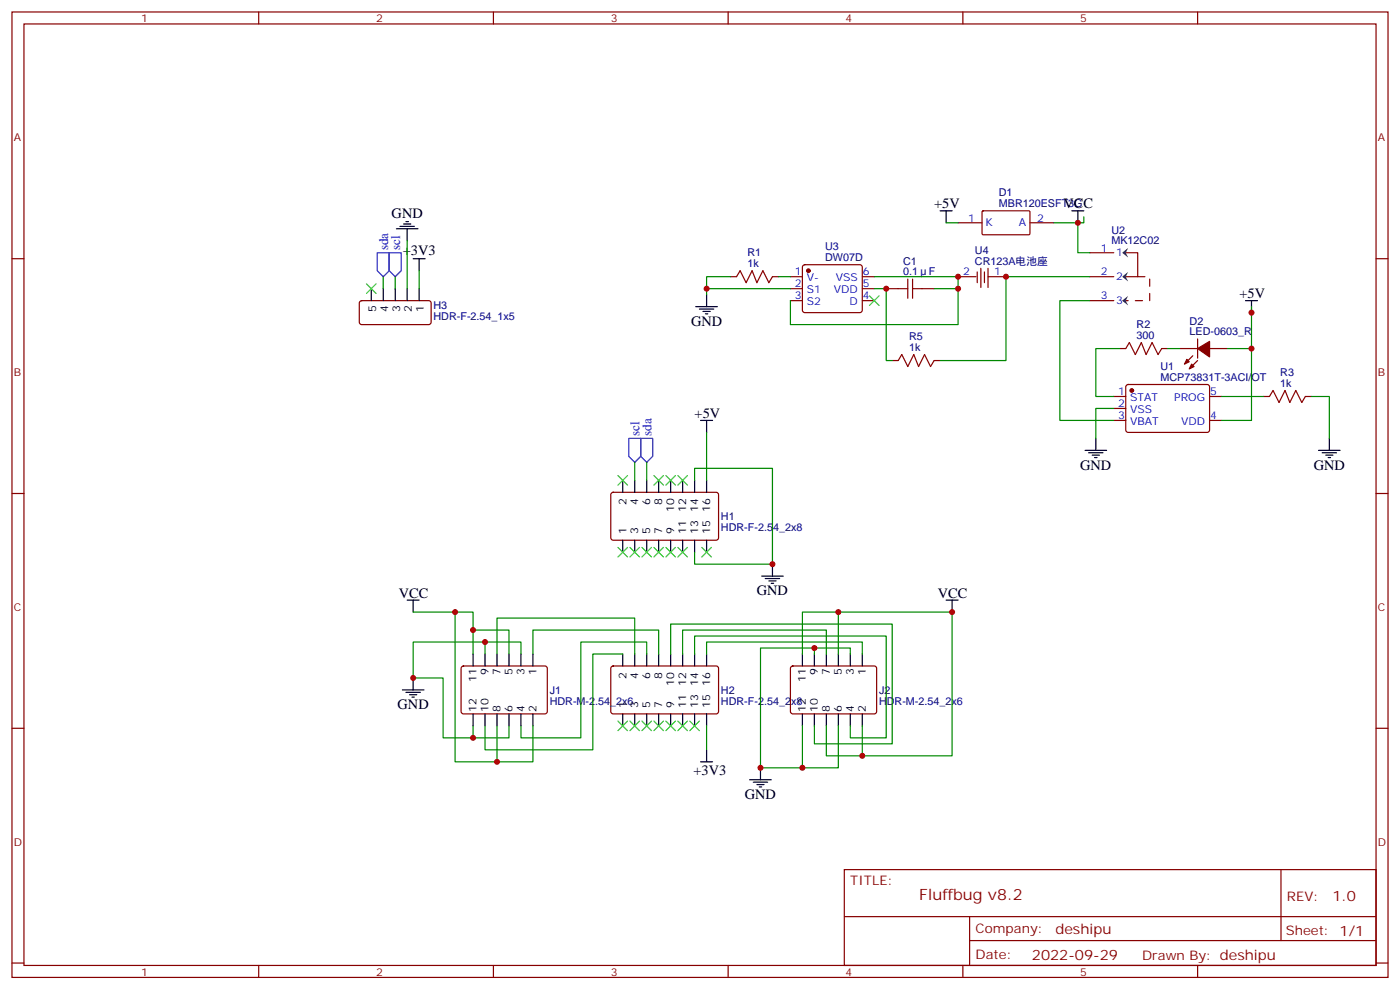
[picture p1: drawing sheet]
<svg xmlns="http://www.w3.org/2000/svg" width="412mm" height="292mm" viewBox="0 0 412 292" stroke-linecap="round" stroke-linejoin="round" font-family="sans-serif">
<g fill="none" stroke="#870000" stroke-width=".35">
<path d="M3.5 3.5h405.4v284.4h-405.4zM7.1 7.1h398.2v277.2h-398.2zM76.2 3.5v3.6M145.3 3.5v3.6M214.5 3.5v3.6M283.6 3.5v3.6M352.8 3.5v3.6M3.5 76.2h3.6M321 74.4h7.1M331.6 74.4h3.5v7.1h-3.5M405.3 76.2h3.6M321 81.5h7.1"/>
<path d="M321 88.5h7.1M328.1 116.8h3.5M331.8 113.4l.5-.2 23.6 .1 .4 .6-.1 13-.6 .5-23.6-.1-.4-.7v-12.7zM356.3 116.8h3.5M328.1 120.3h3.5M328.1 123.8h3.5M356.3 123.8h3.5M3.5 145.3h3.6M405.3 145.3h3.6M3.5 214.5h3.6M405.3 214.5h3.6M248.7 256.1h156.6v28.2h-156.6z"/>
<path d="M377.3 256.1v20.9M248.7 270h156.5M285.6 277h119.6M285.6 270v14.1M3.5 283.6h3.6M76.2 284.3v3.6M145.3 284.3v3.6M214.5 284.3v3.6M283.6 284.3v3.6M352.8 284.3v3.6M405.3 283.6h3.6"/>
</g>
<circle cx="333.4" cy="115" r=".53" fill="#870000" stroke="#870000" stroke-width=".35"/>
<path d="M335.1 81.5h3.6v7h-7.1" fill="none" stroke="#870000" stroke-width=".35" stroke-dasharray="2.1 2.1"/>
<g fill="#333">
<path d="M330.6 81.5l1.7-1.4-.7 1.4 .7 1.4z"/>
<path d="M330.6 88.5l1.7-1.4-.7 1.4 .7 1.5z"/>
<path d="M330.6 74.4l1.7-1.4-.7 1.4 .7 1.4z"/>
</g>
<g fill="none" stroke="#870000" stroke-width=".35">
<path d="M236.6 78.2l.5-.2h16.2l.5 .2 .2 .5v12.7l-.2 .5-.5 .2h-16.2l-.5-.3-.2-.4v-12.7zM282.2 65.6h7.1M288.9 79v5.7M289.3 62.3l.3-.2h13.6l.2 .3-.1 6.6-.3 .1h-13.5l-.2-.3zM291 79v5.7M303.4 65.6h7M106.1 88.8l.4-.3 20.1 .1 .4 .7-.1 5.9-.6 .4-20-.1-.5-.6v-5.6zM215.2 81.5h1.8l1-1.8 1.8 3.6 1.7-3.6 1.5 3.6 1.7-3.6 1.8 3.6 1-1.8h1.8M232.8 81.5h3.6M232.8 85h3.6M232.8 88.5h3.6M254 81.5h3.5"/>
<path d="M254 85h3.5M254 88.5h3.5M261.1 85h6.3M267.4 82.2v5.6M268.8 85h6.4M268.8 82.2v5.6M282.2 81.5h5.3M287.9 80.1v3.2M290 80.1v3.2M291 81.5h5.3M262.8 106.2h1.8l1-1.8 1.8 3.6 1.8-3.6 1.4 3.6 1.7-3.6 1.8 3.6 1.1-1.8h1.7M329.8 102.7h1.8l1.1-1.8 1.7 3.5 1.8-3.5 1.4 3.5 1.8-3.5 1.7 3.5 1.1-1.7h1.8"/>
<path d="M347.5 102.7h5.3M356.3 102.7h5.3M372.2 116.8h1.7l1.1-1.8 1.8 3.5 1.7-3.5 1.4 3.5 1.8-3.5 1.8 3.5 1-1.7h1.8M180.2 145.2l.4-.2h30.6l.5 .7-.1 13-.6 .4-30.7-.1-.4-.6v-12.7zM136.1 196.4l.4-.3 24.3 .1 .4 .6v13l-.7 .5-24.2-.1-.5-.6v-12.8zM180.2 196.4l.4-.3 30.6 .1 .5 .6-.1 13-.6 .5-30.7-.1-.4-.6v-12.8zM233.1 196.4l.4-.3 24.3 .1 .4 .6v13l-.7 .5-24.2-.1-.5-.6v-12.8z"/>
</g>
<g fill="#870000" stroke="#870000" stroke-width=".35">
<path d="M352.8 102.7l3.5-2.2v4.6z"/>
<path d="M352.8 99.8v5.7z"/>
<path d="M351.4 107.6l1.4-1.4z"/>
<path d="M351.4 104.8l-1.4 1.4z"/>
<path d="M351 107.2l.7 .8-1.4 .7z"/>
<path d="M349.6 105.8l.7 .7-1.4 .7z"/>
<circle cx="238.1" cy="79.7" r=".53"/>
</g>
<g fill="none" stroke="#000" stroke-width=".35">
<path d="M116.8 67.4h6.3M117.8 66.7h4.3M118.9 66h2.1M119.6 65.3h.7M119.9 67.4v3.5M121.7 76.2h3.5M123.5 76.2v3.5M276.9 62.1h3.6M278.7 62.1v3.5M315.7 62.1h3.6M317.5 62.1v3.5M109.4 85v3.5"/>
<path d="M112.9 85v3.5M116.4 85v3.5M119.9 85v3.5M123.5 85v3.5M205 90.3h6.3M206 91h4.3M207.1 91.7h2.1M207.8 92.4h.7M208.1 86.8v3.5M366.9 88.5h3.5M368.7 88.5v3.6M206.4 123.8h3.5"/>
<path d="M208.1 123.8v3.6M319.6 132.6h6.4M320.7 133.3h4.2M321.7 134.1h2.1M322.4 134.8h.7M322.8 129.1v3.5M388.4 132.6h6.4M389.5 133.3h4.2M390.5 134.1h2.1M391.2 134.8h.7M391.6 129.1v3.5M183.4 141.5v3.5"/>
<path d="M183.4 159.1v3.5M187 141.5v3.5M187 159.1v3.5M190.5 141.5v3.5M190.5 159.1v3.5M194 141.5v3.5M194 159.1v3.5M197.6 141.5v3.5M197.6 159.1v3.5M201.1 141.5v3.5M201.1 159.1v3.5M204.6 141.5v3.5"/>
<path d="M204.6 159.1v3.5M208.1 141.5v3.5M208.1 159.1v3.5M119.9 176.7h3.6M121.7 176.7v3.6M224.4 169.7h6.3M225.4 170.4h4.3M226.5 171.1h2.1M227.2 171.8h.7M227.5 166.2v3.5M278.7 176.7h3.5M280.5 176.7v3.6"/>
<path d="M121.7 199.7v3.5M139.3 192.6v3.5M142.9 192.6v3.5M146.4 192.6v3.5M149.9 192.6v3.5M153.5 192.6v3.5M157 192.6v3.5M183.4 192.6v3.5M187 192.6v3.5M190.5 192.6v3.5M194 192.6v3.5M197.6 192.6v3.5"/>
<path d="M201.1 192.6v3.5M204.6 192.6v3.5M208.1 192.6v3.5M236.4 192.6v3.5M239.9 192.6v3.5M243.4 192.6v3.5M246.9 192.6v3.5M250.5 192.6v3.5M254 192.6v3.5M118.5 203.2h6.4M119.6 203.9h4.2M120.6 204.6h2.2"/>
<path d="M121.4 205.3h.7M139.3 210.3v3.5M142.9 210.3v3.5M146.4 210.3v3.5M149.9 210.3v3.5M153.5 210.3v3.5M157 210.3v3.5M183.4 210.3v3.5M187 210.3v3.5M190.5 210.3v3.5M194 210.3v3.5M197.6 210.3v3.5"/>
<path d="M201.1 210.3v3.5M204.6 210.3v3.5M208.1 210.3v3.5M236.4 210.3v3.5M239.9 210.3v3.5M243.4 210.3v3.5M246.9 210.3v3.5M250.5 210.3v3.5M254 210.3v3.5M206.4 224.4h3.5M208.1 220.8v3.6M220.8 229.7h6.4"/>
<path d="M221.9 230.4h4.2M223 231.1h2.1M223.7 231.8h.7M224 226.1v3.6"/>
</g>
<g fill="none" stroke="#008700" stroke-width=".35">
<path d="M119.9 70.9v14.1M123.5 79.7v5.3M278.7 65.6h3.5M310.4 65.6h7.1M319.3 63.9v1.7h-1.8v8.8h3.5M112.9 81.5v3.5M116.4 81.5v3.5M215.2 81.5h-7.1v3.5M229.3 81.5h3.5M232.8 85h-24.7v1.8M257.5 81.5h24.7v3.5h-7M257.5 85h3.6v21.2h1.7"/>
<path d="M282.2 85v10.6h-49.4v-7.1M321 81.5h-24.7v24.7h-19.4M321 88.5h-8.8v35.3h15.9M368.7 90.3v12.4M329.8 102.7h-7v14.1h5.3M344 102.7h3.5M359.8 116.8h12.4M361.6 102.7h7.1v21.1h-8.9M386.3 116.8h5.3v12.3M187 136.2v5.3M190.5 136.2v5.3M208.1 127.4v14.1"/>
<path d="M328.1 120.3h-5.3v8.8M204.6 141.5v-3.6h22.9v28.3h-22.9v-3.6M121.7 180.3h17.6v12.3M134.1 180.3v44.1h12.3v-10.6M139.3 185.6h10.6v7M142.9 189.1v3.5M146.4 192.6v-10.6h40.6v10.6M153.5 192.6v-3.5h-31.8v10.6h8.8v17.6h19.4v-3.5M157 192.6v-7h37v7M183.4 192.6h-8.8v28.2h-31.7v-7M190.5 192.6v-3.5h-19.4v28.2h-17.6v-3.5M197.6 192.6v-8.8h65.2v35.3h-22.9v-5.3"/>
<path d="M201.1 192.6v-7h42.3v7M204.6 192.6v-5.3h56.5v30h-10.6v-3.5M208.1 192.6v-3.5h45.9v3.5M239.9 192.6v-1.7h-15.9v35.2h22.9v-12.3M239.9 190.9h10.6v1.7M246.9 192.6v-12.3h33.6v42.3h-26.5v-8.8M246.9 180.3h-10.5v12.3M139.3 213.8v3.5M157 213.8v10.6h-10.6M208.1 213.8v7M236.4 213.8v12.3M243.4 213.8v8.8h10.6"/>
</g>
<g fill="none" stroke="#3c3" stroke-width=".35">
<path d="M107.9 83.6l2.9 2.8M110.8 83.6l-2.9 2.8M256.1 87.1l2.8 2.9M258.9 87.1l-2.8 2.9M182 140.1l2.9 2.8M184.9 140.1l-2.9 2.8M192.6 140.1l2.8 2.8M195.4 140.1l-2.8 2.8M196.1 140.1l2.9 2.8M199 140.1l-2.9 2.8M199.7 140.1l2.8 2.8M202.5 140.1l-2.8 2.8"/>
<path d="M182 161.2l2.9 2.8M184.9 161.2l-2.9 2.8M185.6 161.2l2.8 2.8M188.4 161.2l-2.8 2.8M189.1 161.2l2.8 2.8M191.9 161.2l-2.8 2.8M192.6 161.2l2.8 2.8M195.4 161.2l-2.8 2.8M196.1 161.2l2.9 2.8M199 161.2l-2.9 2.8M199.7 161.2l2.8 2.8M202.5 161.2l-2.8 2.8"/>
<path d="M206.7 161.2l2.8 2.8M209.5 161.2l-2.8 2.8M182 212.4l2.9 2.8M184.9 212.4l-2.9 2.8M185.6 212.4l2.8 2.8M188.4 212.4l-2.8 2.8M189.1 212.4l2.8 2.8M191.9 212.4l-2.8 2.8M192.6 212.4l2.8 2.8M195.4 212.4l-2.8 2.8M196.1 212.4l2.9 2.8M199 212.4l-2.9 2.8"/>
<path d="M199.7 212.4l2.8 2.8M202.5 212.4l-2.8 2.8M203.2 212.4l2.8 2.8M206 212.4l-2.8 2.8"/>
</g>
<path d="M111.1 74.4h3.6v5.3l-1.8 1.8-1.8-1.8zM114.7 74.4h3.5v5.3l-1.8 1.8-1.7-1.8zM185.2 129.1h3.5v5.3l-1.7 1.8-1.8-1.8zM188.7 129.1h3.6v5.3l-1.8 1.8-1.8-1.8z" fill="none" stroke="#00f" stroke-width=".35"/>
<g fill="#c00">
<circle cx="282.2" cy="81.5" r=".88"/>
<circle cx="208.1" cy="85" r=".88"/>
<circle cx="282.2" cy="85" r=".88"/>
<circle cx="261.1" cy="85" r=".88"/>
<circle cx="296.3" cy="81.5" r=".88"/>
<circle cx="317.5" cy="65.6" r=".88"/>
<circle cx="368.7" cy="102.7" r=".88"/>
<circle cx="368.7" cy="92.1" r=".88"/>
<circle cx="227.5" cy="166.2" r=".88"/>
<circle cx="121.7" cy="199.7" r=".88"/>
<circle cx="142.9" cy="189.1" r=".88"/>
<circle cx="139.3" cy="217.3" r=".88"/>
<circle cx="134.1" cy="180.3" r=".88"/>
<circle cx="146.4" cy="224.4" r=".88"/>
<circle cx="280.5" cy="180.3" r=".88"/>
<circle cx="254" cy="222.6" r=".88"/>
<circle cx="246.9" cy="180.3" r=".88"/>
<circle cx="239.9" cy="190.9" r=".88"/>
<circle cx="236.4" cy="226.1" r=".88"/>
<circle cx="224" cy="226.1" r=".88"/>
<circle cx="139.3" cy="185.6" r=".88"/>
</g>
<text font-size="4.6" fill="#800" x="270.8" y="265.1">Fluffbug v8.2</text>
<g font-size="4.2">
<text x="115.4" y="64.1">GND</text>
<text x="275.2" y="61.4">+5V</text>
<text x="313.3" y="61.4">VCC</text>
<text x="118.6" y="75">+3V3</text>
<text x="365.1" y="87.8">+5V</text>
<text x="203.6" y="96">GND</text>
<text x="204.6" y="123.1">+5V</text>
<text x="318.2" y="138.3">GND</text>
<text x="387" y="138.3">GND</text>
<text x="117.5" y="176">VCC</text>
<text x="223" y="175.3">GND</text>
<text x="276.2" y="176">VCC</text>
<text x="117.1" y="208.8">GND</text>
<text x="204.3" y="228.2">+3V3</text>
<text x="219.4" y="235.3">GND</text>
</g>
<g font-size="4.2" fill="#800">
<text x="392.5" y="265.4">1.0</text>
<text x="310.9" y="274.9">deshipu</text>
<text x="304" y="282.7">2022-09-29</text>
</g>
<g font-size="3.9" fill="#00f">
<text x="114.3" y="73.7" transform="rotate(-90 114.3 73.7)">sda</text>
<text x="117.9" y="73.7" transform="rotate(-90 117.9 73.7)">scl</text>
<text x="188.4" y="128.4" transform="rotate(-90 188.4 128.4)">scl</text>
<text x="191.9" y="128.4" transform="rotate(-90 191.9 128.4)">sda</text>
</g>
<g font-size="3.9" fill="#800">
<text x="250.5" y="260.7">TITLE:</text>
<text x="379.1" y="265.4">REV:</text>
<text x="287.4" y="274.9">Company:</text>
<text x="378.7" y="275.5">Sheet: 1/1</text>
<text x="287.4" y="282.6">Date:</text>
<text x="336.4" y="282.7">Drawn By: deshipu</text>
</g>
<g font-size="3.2" fill="#800">
<text x="41.6" y="6.5">1</text>
<text x="110.8" y="6.5">2</text>
<text x="179.9" y="6.5">3</text>
<text x="249.1" y="6.5">4</text>
<text x="318.2" y="6.5">5</text>
<text x="4.1" y="41.6">A</text>
<text x="405.9" y="41.6">A</text>
<text x="4.1" y="110.8">B</text>
<text x="405.9" y="110.8">B</text>
<text x="4.1" y="179.9">C</text>
<text x="405.9" y="179.9">C</text>
<text x="4.1" y="249.1">D</text>
<text x="405.9" y="249.1">D</text>
<text x="41.6" y="287.3">1</text>
<text x="110.8" y="287.3">2</text>
<text x="179.9" y="287.3">3</text>
<text x="249.1" y="287.3">4</text>
<text x="318.2" y="287.3">5</text>
</g>
<g font-size="3.2" fill="#000080">
<text x="294.2" y="57.9">D1</text>
<text x="294.2" y="61">MBR120ESFT3G</text>
<text x="327.4" y="72">MK12C02</text>
<text x="327.4" y="68.8">U2</text>
<text x="220.1" y="75.5">R1</text>
<text x="243.1" y="76.9">DW07D</text>
<text x="243.1" y="73.7">U3</text>
<text x="266" y="78">C1</text>
<text x="287.2" y="78">CR123A电池座</text>
<text x="287.2" y="74.7">U4</text>
<text x="220.1" y="78.7">1k</text>
<text x="266" y="81.1">0.1</text>
<text x="273.6" y="81.1">F</text>
<text x="127.7" y="94.3">HDR-F-2.54_1x5</text>
<text x="127.7" y="91.1">H3</text>
<text x="350.4" y="95.6">D2</text>
<text x="267.8" y="100.2">R5</text>
<text x="334.8" y="99.8">300</text>
<text x="334.8" y="96.7">R2</text>
<text x="350.4" y="98.8">LED-0603_R</text>
<text x="267.8" y="103.4">1k</text>
<text x="341.9" y="112.2">MCP73831T-3ACI/OT</text>
<text x="341.9" y="109">U1</text>
<text x="377.1" y="113.9">1k</text>
<text x="377.1" y="110.8">R3</text>
<text x="212.4" y="153.2">H1</text>
<text x="212.4" y="156.4">HDR-F-2.54_2x8</text>
<text x="161.9" y="207.5">HDR-M-2.54_2x6</text>
<text x="161.9" y="204.4">J1</text>
<text x="212.4" y="207.6">HDR-F-2.54_2x8</text>
<text x="212.4" y="204.3">H2</text>
<text x="258.9" y="207.5">HDR-M-2.54_2x6</text>
<text x="258.9" y="204.4">J2</text>
</g>
<g font-size="3.2" fill="#00f">
<text x="285.1" y="65.3">1</text>
<text x="305.5" y="65.3">2</text>
<text x="290.3" y="66.7">K</text>
<text x="300.2" y="66.7">A</text>
<text x="324.3" y="74.1">1</text>
<text x="328.8" y="75.5">1</text>
<text x="234.2" y="81.1">1</text>
<text x="237.7" y="82.9">V-</text>
<text x="246.2" y="82.9">VSS</text>
<text x="254.2" y="81.1">6</text>
<text x="283.7" y="81.1">2</text>
<text x="292.8" y="81.1">1</text>
<text x="324.3" y="81.1">2</text>
<text x="328.8" y="82.6">2</text>
<text x="234.2" y="84.7">2</text>
<text x="234.2" y="88.2">3</text>
<text x="237.7" y="86.4">S1</text>
<text x="237.7" y="90">S2</text>
<text x="245.6" y="86.4">VDD</text>
<text x="250.2" y="90">D</text>
<text x="254.2" y="88.2">4</text>
<text x="254.2" y="84.7">5</text>
<text x="324.3" y="88.2">3</text>
<text x="328.8" y="89.6">3</text>
<text x="329.4" y="116.4">1</text>
<text x="329.4" y="119.9">2</text>
<text x="332.9" y="118.2">STAT</text>
<text x="345.9" y="118.2">PROG</text>
<text x="356.5" y="116.4">5</text>
<text x="329.4" y="123.5">3</text>
<text x="332.9" y="121.7">VSS</text>
<text x="332.9" y="125.2">VBAT</text>
<text x="347.9" y="125.2">VDD</text>
<text x="356.5" y="123.5">4</text>
</g>
<g font-size="3.2">
<text x="110.8" y="91.9" transform="rotate(-90 110.8 91.9)">5</text>
<text x="114.3" y="91.9" transform="rotate(-90 114.3 91.9)">4</text>
<text x="117.8" y="91.9" transform="rotate(-90 117.8 91.9)">3</text>
<text x="121.4" y="91.9" transform="rotate(-90 121.4 91.9)">2</text>
<text x="124.9" y="91.9" transform="rotate(-90 124.9 91.9)">1</text>
<text x="184.5" y="148.8" transform="rotate(-90 184.5 148.8)">2</text>
<text x="188" y="148.8" transform="rotate(-90 188 148.8)">4</text>
<text x="191.6" y="148.8" transform="rotate(-90 191.6 148.8)">6</text>
<text x="195.1" y="148.8" transform="rotate(-90 195.1 148.8)">8</text>
<text x="198.6" y="150.8" transform="rotate(-90 198.6 150.8)">10</text>
<text x="202.1" y="150.8" transform="rotate(-90 202.1 150.8)">12</text>
<text x="205.7" y="150.8" transform="rotate(-90 205.7 150.8)">14</text>
<text x="209.2" y="150.8" transform="rotate(-90 209.2 150.8)">16</text>
<text x="184.5" y="157.3" transform="rotate(-90 184.5 157.3)">1</text>
<text x="188" y="157.3" transform="rotate(-90 188 157.3)">3</text>
<text x="191.6" y="157.3" transform="rotate(-90 191.6 157.3)">5</text>
<text x="195.1" y="157.3" transform="rotate(-90 195.1 157.3)">7</text>
<text x="198.6" y="157.3" transform="rotate(-90 198.6 157.3)">9</text>
<text x="202.1" y="157.3" transform="rotate(-90 202.1 157.3)">11</text>
<text x="205.7" y="157.3" transform="rotate(-90 205.7 157.3)">13</text>
<text x="209.2" y="157.3" transform="rotate(-90 209.2 157.3)">15</text>
<text x="140.4" y="200.9" transform="rotate(-90 140.4 200.9)">11</text>
<text x="143.9" y="198.9" transform="rotate(-90 143.9 198.9)">9</text>
<text x="147.5" y="198.9" transform="rotate(-90 147.5 198.9)">7</text>
<text x="151" y="198.9" transform="rotate(-90 151 198.9)">5</text>
<text x="154.5" y="198.9" transform="rotate(-90 154.5 198.9)">3</text>
<text x="158" y="198.9" transform="rotate(-90 158 198.9)">1</text>
<text x="184.5" y="199.9" transform="rotate(-90 184.5 199.9)">2</text>
<text x="188" y="199.9" transform="rotate(-90 188 199.9)">4</text>
<text x="191.6" y="199.9" transform="rotate(-90 191.6 199.9)">6</text>
<text x="195.1" y="199.9" transform="rotate(-90 195.1 199.9)">8</text>
<text x="198.6" y="201.9" transform="rotate(-90 198.6 201.9)">10</text>
<text x="202.1" y="201.9" transform="rotate(-90 202.1 201.9)">12</text>
<text x="205.7" y="201.9" transform="rotate(-90 205.7 201.9)">14</text>
<text x="209.2" y="201.9" transform="rotate(-90 209.2 201.9)">16</text>
<text x="237.4" y="200.9" transform="rotate(-90 237.4 200.9)">11</text>
<text x="240.9" y="198.9" transform="rotate(-90 240.9 198.9)">9</text>
<text x="244.5" y="198.9" transform="rotate(-90 244.5 198.9)">7</text>
<text x="248" y="198.9" transform="rotate(-90 248 198.9)">5</text>
<text x="251.5" y="198.9" transform="rotate(-90 251.5 198.9)">3</text>
<text x="255.1" y="198.9" transform="rotate(-90 255.1 198.9)">1</text>
<text x="140.4" y="209.6" transform="rotate(-90 140.4 209.6)">12</text>
<text x="143.9" y="209.6" transform="rotate(-90 143.9 209.6)">10</text>
<text x="147.5" y="209.6" transform="rotate(-90 147.5 209.6)">8</text>
<text x="151" y="209.6" transform="rotate(-90 151 209.6)">6</text>
<text x="154.5" y="209.6" transform="rotate(-90 154.5 209.6)">4</text>
<text x="158" y="209.6" transform="rotate(-90 158 209.6)">2</text>
<text x="184.5" y="208.5" transform="rotate(-90 184.5 208.5)">1</text>
<text x="188" y="208.5" transform="rotate(-90 188 208.5)">3</text>
<text x="191.6" y="208.5" transform="rotate(-90 191.6 208.5)">5</text>
<text x="195.1" y="208.5" transform="rotate(-90 195.1 208.5)">7</text>
<text x="198.6" y="208.5" transform="rotate(-90 198.6 208.5)">9</text>
<text x="202.1" y="208.5" transform="rotate(-90 202.1 208.5)">11</text>
<text x="205.7" y="208.5" transform="rotate(-90 205.7 208.5)">13</text>
<text x="209.2" y="208.5" transform="rotate(-90 209.2 208.5)">15</text>
<text x="237.4" y="209.6" transform="rotate(-90 237.4 209.6)">12</text>
<text x="240.9" y="209.6" transform="rotate(-90 240.9 209.6)">10</text>
<text x="244.5" y="209.6" transform="rotate(-90 244.5 209.6)">8</text>
<text x="248" y="209.6" transform="rotate(-90 248 209.6)">6</text>
<text x="251.5" y="209.6" transform="rotate(-90 251.5 209.6)">4</text>
<text x="255.1" y="209.6" transform="rotate(-90 255.1 209.6)">2</text>
</g>
</svg>
